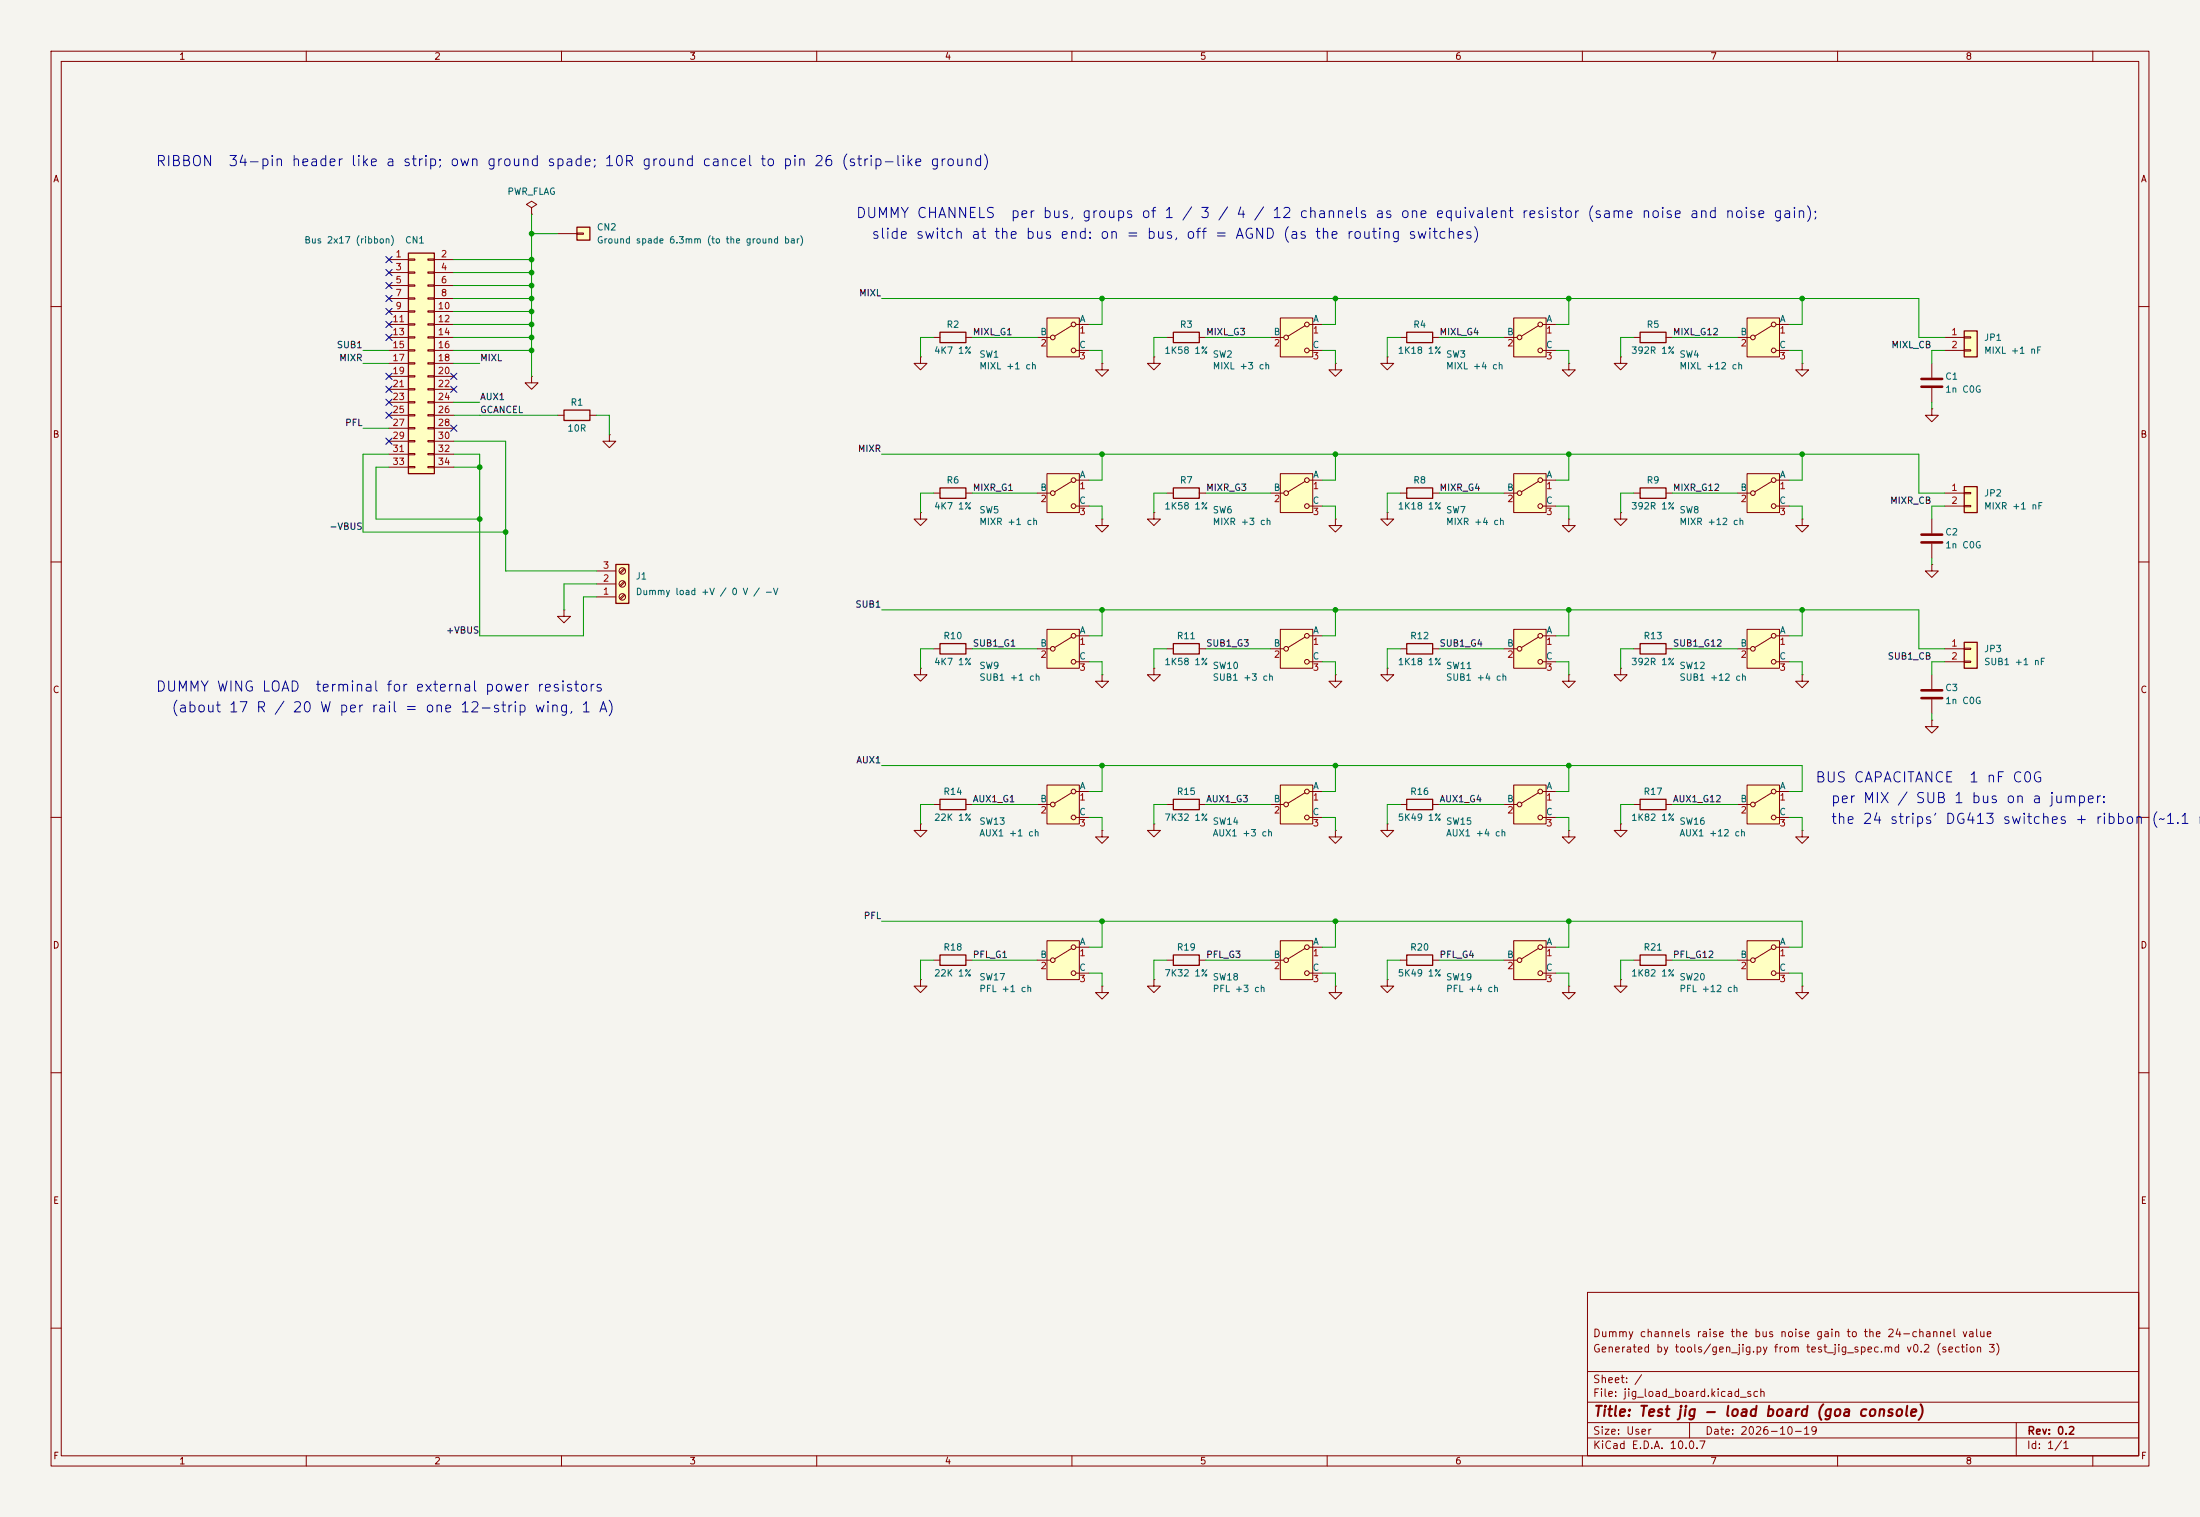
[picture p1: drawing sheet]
<svg xmlns="http://www.w3.org/2000/svg" width="431mm" height="297mm" viewBox="0 0 431 297" stroke-linecap="round" stroke-linejoin="round" font-family="sans-serif">
<path d="M0 0h431v297h-431z" fill="#f5f4ef" stroke="#f5f4ef" stroke-width=".2"/>
<g fill="none" stroke="#840000" stroke-width=".2">
<path d="M10 10h411v277h-411zM12 12h407v273h-407zM60 10v2M110 10v2M160 10v2M210 10v2M260 10v2M310 10v2M360 10v2M410 10v2M10 60h2M419 60h2"/>
<path d="M10 110h2M419 110h2M182.9 157.5h1.2M189.2 157.5h1.3M274.3 157.5h1.3M280.7 157.5h1.2M10 160h2M307.3 162.6v1.3h1.3l-1.3 1.2-1.2-1.2h1.2M307.3 162.6h.1M419 160h2M10 210h2M419 210h2"/>
<path d="M311 253h108v32h-108zM10 260h2M311 278.5h108M311 274.5h108M311 268.5h108M331 278.5v3M395 278.5v6.5M419 260h2M60 285v2M110 285v2M160 285v2M210 285v2"/>
<path d="M260 285v2M310 285v2M311 281.5h108M360 285v2M410 285v2"/>
</g>
<path d="M184.1 156.5h5.1v2h-5.1zM275.6 156.5h5.1v2h-5.1z" fill="none" stroke="#840000" stroke-width=".25"/>
<path d="M342.3 153.7h6.3v7.6h-6.3z" fill="#ffffc2"/>
<g fill="none" stroke="#840000" stroke-width=".2">
<path d="M340.4 157.5h2.5M342.3 153.7h6.3v7.6h-6.3zM347.1 155.2l-3.3 2M348 155h2.5M348 160h2.5"/>
<circle cx="343.4" cy="157.5" r=".46"/>
<circle cx="347.5" cy="155" r=".46"/>
<circle cx="347.5" cy="160" r=".46"/>
</g>
<path d="M384.8 95.3h2.5v5.1h-2.5z" fill="#ffffc2"/>
<path d="M229.9 65h5v2.1h-5zM384.8 95.3h2.5v5.1h-2.5z" fill="none" stroke="#840000" stroke-width=".25"/>
<path d="M228.6 66.1h1.3M234.9 66.1h1.3M381 96.5h3.8M381 99.1h3.8M384.8 96.4h1.3v.3h-1.3zM384.8 99h1.3v.2h-1.3zM180.3 130.8v1.3h1.3l-1.3 1.3-1.2-1.3h1.2M180.3 130.8h.1M378.5 132.1v2.8M378.5 136.9v2.8" fill="none" stroke="#840000" stroke-width=".2"/>
<path d="M376.4 135.2h4.1M376.4 136.7h4.1" fill="none" stroke="#840000" stroke-width=".51"/>
<path d="M384.8 125.8h2.5v5h-2.5z" fill="#ffffc2"/>
<path d="M384.8 125.8h2.5v5h-2.5z" fill="none" stroke="#840000" stroke-width=".25"/>
<path d="M381 127h3.8M381 129.6h3.8M384.8 126.9h1.3v.3h-1.3zM384.8 129.4h1.3v.3h-1.3z" fill="none" stroke="#840000" stroke-width=".2"/>
<path d="M205.1 62.3h6.4v7.6h-6.4z" fill="#ffffc2"/>
<g fill="none" stroke="#840000" stroke-width=".2">
<path d="M203.2 66.1h2.5M205.1 62.3h6.4v7.6h-6.4zM209.9 63.8l-3.3 2M210.8 63.5h2.6M210.8 68.6h2.6M226.1 100.4v1.2h1.2l-1.2 1.3-1.3-1.3h1.3M226.1 100.4h.1M378.5 110.5v1.3h1.2l-1.2 1.3-1.3-1.3h1.3M378.5 110.5h.1M378.5 101.6v2.8M378.5 106.4v2.8"/>
<circle cx="206.2" cy="66.1" r=".46"/>
<circle cx="210.3" cy="68.6" r=".46"/>
<circle cx="210.3" cy="63.5" r=".46"/>
</g>
<path d="M376.4 104.7h4.1M376.4 106.2h4.1" fill="none" stroke="#840000" stroke-width=".51"/>
<path d="M296.5 62.3h6.4v7.6h-6.4z" fill="#ffffc2"/>
<g fill="none" stroke="#840000" stroke-width=".2">
<path d="M180.3 69.9v1.2h1.3l-1.3 1.3-1.2-1.3h1.2M180.3 69.9h.1M182.9 66.1h1.2M189.2 66.1h1.3M274.3 66.1h1.3M280.7 66.1h1.2M294.6 66.1h2.6M296.5 62.3h6.4v7.6h-6.4zM301.4 63.8l-3.3 2M302.3 63.5h2.5M302.3 68.6h2.5M182.9 96.5h1.2"/>
<path d="M189.2 96.5h1.3M180.3 100.4v1.2h1.3l-1.3 1.3-1.2-1.3h1.2M180.3 100.4h.1"/>
<circle cx="297.7" cy="66.1" r=".46"/>
<circle cx="301.8" cy="68.6" r=".46"/>
<circle cx="301.8" cy="63.5" r=".46"/>
</g>
<path d="M184.1 65h5.1v2.1h-5.1zM275.6 65h5.1v2.1h-5.1zM184.1 95.5h5.1v2.1h-5.1z" fill="none" stroke="#840000" stroke-width=".25"/>
<path d="M205.1 92.7h6.4v7.7h-6.4z" fill="#ffffc2"/>
<g fill="none" stroke="#840000" stroke-width=".2">
<path d="M203.2 96.5h2.5M205.1 92.7h6.4v7.7h-6.4zM209.9 94.3l-3.3 2M210.8 94h2.6M210.8 99.1h2.6M215.9 193.1v1.2h1.3l-1.3 1.3-1.3-1.3h1.3M215.9 193.1h.1M226.1 191.8v1.3h1.2l-1.2 1.2-1.3-1.2h1.3M226.1 191.8h.1"/>
<circle cx="206.2" cy="96.5" r=".46"/>
<circle cx="210.3" cy="94" r=".46"/>
<circle cx="210.3" cy="99.1" r=".46"/>
</g>
<path d="M205.1 184.2h6.4v7.6h-6.4z" fill="#ffffc2"/>
<g fill="none" stroke="#840000" stroke-width=".2">
<path d="M180.3 191.8v1.3h1.3l-1.3 1.2-1.2-1.2h1.2M180.3 191.8h.1M203.2 188h2.5M205.1 184.2h6.4v7.6h-6.4zM209.9 185.7l-3.3 2M210.8 185.4h2.6M210.8 190.5h2.6M261.6 193.1v1.2h1.3l-1.3 1.3-1.3-1.3h1.3M261.6 193.1h.1"/>
<circle cx="206.2" cy="188" r=".46"/>
<circle cx="210.3" cy="185.4" r=".46"/>
<circle cx="210.3" cy="190.5" r=".46"/>
</g>
<path d="M250.8 184.2h6.4v7.6h-6.4z" fill="#ffffc2"/>
<g fill="none" stroke="#840000" stroke-width=".2">
<path d="M248.9 188h2.6M250.8 184.2h6.4v7.6h-6.4zM255.7 185.7l-3.4 2M256.5 185.4h2.6M256.5 190.5h2.6"/>
<circle cx="252" cy="188" r=".46"/>
<circle cx="256" cy="190.5" r=".46"/>
<circle cx="256" cy="185.4" r=".46"/>
</g>
<path d="M113 44.5h2.6v2.5h-2.6z" fill="#ffffc2"/>
<path d="M113 44.5h2.6v2.5h-2.6z" fill="none" stroke="#840000" stroke-width=".25"/>
<path d="M104.1 40.7l1.1-.7-1.1-.6-1 .6 1 .7v1.2M104.1 41.9h.1M109.2 45.7h3.8M113 45.6h1.3v.3h-1.3zM271.8 191.8v1.3h1.2l-1.2 1.2-1.3-1.2h1.3M271.8 191.8h.1" fill="none" stroke="#840000" stroke-width=".2"/>
<path d="M296.5 92.7h6.4v7.7h-6.4z" fill="#ffffc2"/>
<g fill="none" stroke="#840000" stroke-width=".2">
<path d="M274.3 96.5h1.3M280.7 96.5h1.2M294.6 96.5h2.6M296.5 92.7h6.4v7.7h-6.4zM301.4 94.3l-3.3 2M302.3 94h2.5M302.3 99.1h2.5M274.3 188h1.3M280.7 188h1.2"/>
<circle cx="297.7" cy="96.5" r=".46"/>
<circle cx="301.8" cy="94" r=".46"/>
<circle cx="301.8" cy="99.1" r=".46"/>
</g>
<path d="M275.6 95.5h5.1v2.1h-5.1zM275.6 187h5.1v2h-5.1z" fill="none" stroke="#840000" stroke-width=".25"/>
<path d="M80 49.6h5.1v43.1h-5.1z" fill="#ffffc2"/>
<path d="M80 49.6h5.1v43.1h-5.1z" fill="none" stroke="#840000" stroke-width=".25"/>
<g fill="none" stroke="#840000" stroke-width=".2">
<path d="M76.2 50.8h3.8M76.2 53.4h3.8M76.2 55.9h3.8M76.2 58.4h3.8M80 50.7h1.3v.3h-1.3zM80 53.2h1.3v.3h-1.3zM80 55.8h1.3v.2h-1.3zM80 58.3h1.3v.3h-1.3zM83.8 50.7h1.3v.3h-1.3zM83.8 53.2h1.3v.3h-1.3zM83.8 55.8h1.3v.2h-1.3zM83.8 58.3h1.3v.3h-1.3z"/>
<path d="M85.1 50.8h3.8M85.1 53.4h3.8M85.1 55.9h3.8M85.1 58.4h3.8M76.2 61h3.8M76.2 63.5h3.8M76.2 66.1h3.8M76.2 68.6h3.8M76.2 71.1h3.8M76.2 73.7h3.8M76.2 76.2h3.8M76.2 78.8h3.8"/>
<path d="M80 60.9h1.3v.2h-1.3zM80 63.4h1.3v.3h-1.3zM80 65.9h1.3v.3h-1.3zM80 68.5h1.3v.2h-1.3zM80 71h1.3v.3h-1.3zM80 73.6h1.3v.2h-1.3zM80 76.1h1.3v.3h-1.3zM80 78.6h1.3v.3h-1.3zM83.8 60.9h1.3v.2h-1.3zM83.8 63.4h1.3v.3h-1.3zM83.8 65.9h1.3v.3h-1.3zM83.8 68.5h1.3v.2h-1.3z"/>
<path d="M83.8 71h1.3v.3h-1.3zM83.8 73.6h1.3v.2h-1.3zM83.8 76.1h1.3v.3h-1.3zM83.8 78.6h1.3v.3h-1.3zM85.1 61h3.8M85.1 63.5h3.8M85.1 66.1h3.8M85.1 68.6h3.8M85.1 71.1h3.8M85.1 73.7h3.8M85.1 76.2h3.8M85.1 78.8h3.8"/>
<path d="M76.2 81.3h3.8M76.2 83.8h3.8M76.2 86.4h3.8M76.2 88.9h3.8M76.2 91.5h3.8M80 81.2h1.3v.2h-1.3zM80 83.7h1.3v.3h-1.3zM80 86.3h1.3v.2h-1.3zM80 88.8h1.3v.3h-1.3zM80 91.3h1.3v.3h-1.3zM83.8 81.2h1.3v.2h-1.3zM83.8 83.7h1.3v.3h-1.3z"/>
<path d="M83.8 86.3h1.3v.2h-1.3zM83.8 88.8h1.3v.3h-1.3zM83.8 91.3h1.3v.3h-1.3zM85.1 81.3h3.8M85.1 83.8h3.8M85.1 86.4h3.8M85.1 88.9h3.8M85.1 91.5h3.8"/>
</g>
<path d="M296.5 184.2h6.4v7.6h-6.4z" fill="#ffffc2"/>
<g fill="none" stroke="#840000" stroke-width=".2">
<path d="M294.6 188h2.6M296.5 184.2h6.4v7.6h-6.4zM301.4 185.7l-3.3 2M302.3 185.4h2.5M302.3 190.5h2.5M307.3 193.1v1.2h1.3l-1.3 1.3-1.2-1.3h1.2M307.3 193.1h.1M317.5 191.8v1.3h1.3l-1.3 1.2-1.3-1.2h1.3M317.5 191.8h.1M320 188h1.3M326.4 188h1.3M353.1 193.1v1.2h1.2l-1.2 1.3-1.3-1.3h1.3"/>
<path d="M353.1 193.1h.1"/>
<circle cx="297.7" cy="188" r=".46"/>
<circle cx="301.8" cy="190.5" r=".46"/>
<circle cx="301.8" cy="185.4" r=".46"/>
</g>
<path d="M321.3 187h5.1v2h-5.1z" fill="none" stroke="#840000" stroke-width=".25"/>
<path d="M342.3 184.2h6.3v7.6h-6.3z" fill="#ffffc2"/>
<g fill="none" stroke="#840000" stroke-width=".2">
<path d="M307.3 101.6v1.3h1.3l-1.3 1.3-1.2-1.3h1.2M307.3 101.6h.1M353.1 162.6v1.3h1.2l-1.2 1.2-1.3-1.2h1.3M353.1 162.6h.1M340.4 188h2.5M342.3 184.2h6.3v7.6h-6.3zM347.1 185.7l-3.3 2M348 185.4h2.5M348 190.5h2.5"/>
<circle cx="343.4" cy="188" r=".46"/>
<circle cx="347.5" cy="185.4" r=".46"/>
<circle cx="347.5" cy="190.5" r=".46"/>
</g>
<path d="M296.5 123.2h6.4v7.6h-6.4z" fill="#ffffc2"/>
<g fill="none" stroke="#840000" stroke-width=".2">
<path d="M274.3 127h1.3M280.7 127h1.2M294.6 127h2.6M296.5 123.2h6.4v7.6h-6.4zM301.4 124.7l-3.3 2.1M302.3 124.5h2.5M302.3 129.6h2.5M307.3 132.1v1.3h1.3l-1.3 1.2-1.2-1.2h1.2M307.3 132.1h.1"/>
<circle cx="297.7" cy="127" r=".46"/>
<circle cx="301.8" cy="129.6" r=".46"/>
<circle cx="301.8" cy="124.5" r=".46"/>
</g>
<path d="M275.6 126h5.1v2h-5.1z" fill="none" stroke="#840000" stroke-width=".25"/>
<path d="M296.5 153.7h6.4v7.6h-6.4z" fill="#ffffc2"/>
<g fill="none" stroke="#840000" stroke-width=".2">
<path d="M294.6 157.5h2.6M296.5 153.7h6.4v7.6h-6.4zM301.4 155.2l-3.3 2M302.3 155h2.5M302.3 160h2.5"/>
<circle cx="297.7" cy="157.5" r=".46"/>
<circle cx="301.8" cy="155" r=".46"/>
<circle cx="301.8" cy="160" r=".46"/>
</g>
<path d="M120.6 110.5h2.6v7.6h-2.6z" fill="#ffffc2"/>
<path d="M120.6 110.5h2.6v7.6h-2.6z" fill="none" stroke="#840000" stroke-width=".25"/>
<g fill="none" stroke="#840000" stroke-width=".2">
<path d="M261.6 71.1v1.3h1.3l-1.3 1.3-1.3-1.3h1.3M261.6 71.1h.1M116.8 116.9h3.8M116.8 114.3h3.8M116.8 111.8h3.8M122.3 116.4l-.9 .8M122.3 113.8l-.9 .9M122.3 111.3l-.9 .8M122.4 116.5l-.8 .9M122.4 114l-.8 .8M122.4 111.5l-.8 .8M317.5 161.3v1.3h1.3l-1.3 1.3-1.3-1.3h1.3"/>
<path d="M317.5 161.3h.1"/>
<circle cx="121.9" cy="114.3" r=".63"/>
<circle cx="121.9" cy="116.9" r=".63"/>
<circle cx="121.9" cy="111.8" r=".63"/>
</g>
<path d="M205.1 123.2h6.4v7.6h-6.4z" fill="#ffffc2"/>
<g fill="none" stroke="#840000" stroke-width=".2">
<path d="M215.9 71.1v1.3h1.3l-1.3 1.3-1.3-1.3h1.3M215.9 71.1h.1M226.1 69.9v1.2h1.2l-1.2 1.3-1.3-1.3h1.3M226.1 69.9h.1M353.1 101.6v1.3h1.2l-1.2 1.3-1.3-1.3h1.3M353.1 101.6h.1M203.2 127h2.5M205.1 123.2h6.4v7.6h-6.4zM209.9 124.7l-3.3 2.1M210.8 124.5h2.6M210.8 129.6h2.6M320 157.5h1.3"/>
<path d="M326.4 157.5h1.3"/>
<circle cx="206.2" cy="127" r=".46"/>
<circle cx="210.3" cy="124.5" r=".46"/>
<circle cx="210.3" cy="129.6" r=".46"/>
</g>
<path d="M321.3 156.5h5.1v2h-5.1z" fill="none" stroke="#840000" stroke-width=".25"/>
<path d="M342.3 123.2h6.3v7.6h-6.3z" fill="#ffffc2"/>
<g fill="none" stroke="#840000" stroke-width=".2">
<path d="M317.5 100.4v1.2h1.3l-1.3 1.3-1.3-1.3h1.3M317.5 100.4h.1M317.5 130.8v1.3h1.3l-1.3 1.3-1.3-1.3h1.3M317.5 130.8h.1M320 127h1.3M326.4 127h1.3M340.4 127h2.5M342.3 123.2h6.3v7.6h-6.3zM347.1 124.7l-3.3 2.1M348 124.5h2.5M348 129.6h2.5M353.1 132.1v1.3h1.2l-1.2 1.2-1.3-1.2h1.3"/>
<path d="M353.1 132.1h.1"/>
<circle cx="343.4" cy="127" r=".46"/>
<circle cx="347.5" cy="124.5" r=".46"/>
<circle cx="347.5" cy="129.6" r=".46"/>
</g>
<path d="M321.3 126h5.1v2h-5.1z" fill="none" stroke="#840000" stroke-width=".25"/>
<path d="M384.8 64.8h2.5v5.1h-2.5z" fill="#ffffc2"/>
<path d="M384.8 64.8h2.5v5.1h-2.5z" fill="none" stroke="#840000" stroke-width=".25"/>
<path d="M381 66.1h3.8M381 68.6h3.8M384.8 65.9h1.3v.3h-1.3zM384.8 68.5h1.3v.2h-1.3zM378.5 80v1.3h1.2l-1.2 1.3-1.3-1.3h1.3M378.5 80h.1" fill="none" stroke="#840000" stroke-width=".2"/>
<path d="M250.8 62.3h6.4v7.6h-6.4z" fill="#ffffc2"/>
<g fill="none" stroke="#840000" stroke-width=".2">
<path d="M248.9 66.1h2.6M250.8 62.3h6.4v7.6h-6.4zM255.7 63.8l-3.4 2M256.5 63.5h2.6M256.5 68.6h2.6M271.8 69.9v1.2h1.2l-1.2 1.3-1.3-1.3h1.3M271.8 69.9h.1M215.9 101.6v1.3h1.3l-1.3 1.3-1.3-1.3h1.3M215.9 101.6h.1M228.6 127h1.3M234.9 127h1.3M261.6 132.1v1.3h1.3l-1.3 1.2-1.3-1.2h1.3"/>
<path d="M261.6 132.1h.1M271.8 130.8v1.3h1.2l-1.2 1.3-1.3-1.3h1.3M271.8 130.8h.1"/>
<circle cx="252" cy="66.1" r=".46"/>
<circle cx="256" cy="63.5" r=".46"/>
<circle cx="256" cy="68.6" r=".46"/>
</g>
<path d="M229.9 126h5v2h-5z" fill="none" stroke="#840000" stroke-width=".25"/>
<path d="M250.8 123.2h6.4v7.6h-6.4z" fill="#ffffc2"/>
<g fill="none" stroke="#840000" stroke-width=".2">
<path d="M228.6 96.5h1.3M234.9 96.5h1.3M248.9 127h2.6M250.8 123.2h6.4v7.6h-6.4zM255.7 124.7l-3.4 2.1M256.5 124.5h2.6M256.5 129.6h2.6M228.6 157.5h1.3M234.9 157.5h1.3M378.5 141v1.3h1.2l-1.2 1.2-1.3-1.2h1.3M378.5 141h.1M226.1 161.3v1.3h1.2l-1.2 1.3-1.3-1.3h1.3"/>
<path d="M226.1 161.3h.1"/>
<circle cx="252" cy="127" r=".46"/>
<circle cx="256" cy="129.6" r=".46"/>
<circle cx="256" cy="124.5" r=".46"/>
</g>
<path d="M229.9 95.5h5v2.1h-5zM229.9 156.5h5v2h-5z" fill="none" stroke="#840000" stroke-width=".25"/>
<path d="M250.8 153.7h6.4v7.6h-6.4z" fill="#ffffc2"/>
<g fill="none" stroke="#840000" stroke-width=".2">
<path d="M261.6 101.6v1.3h1.3l-1.3 1.3-1.3-1.3h1.3M261.6 101.6h.1M248.9 157.5h2.6M250.8 153.7h6.4v7.6h-6.4zM255.7 155.2l-3.4 2M256.5 155h2.6M256.5 160h2.6M228.6 188h1.3M234.9 188h1.3"/>
<circle cx="252" cy="157.5" r=".46"/>
<circle cx="256" cy="155" r=".46"/>
<circle cx="256" cy="160" r=".46"/>
</g>
<path d="M229.9 187h5v2h-5z" fill="none" stroke="#840000" stroke-width=".25"/>
<path d="M250.8 92.7h6.4v7.7h-6.4z" fill="#ffffc2"/>
<g fill="none" stroke="#840000" stroke-width=".2">
<path d="M248.9 96.5h2.6M250.8 92.7h6.4v7.7h-6.4zM255.7 94.3l-3.4 2M256.5 94h2.6M256.5 99.1h2.6M271.8 100.4v1.2h1.2l-1.2 1.3-1.3-1.3h1.3M271.8 100.4h.1M215.9 162.6v1.3h1.3l-1.3 1.2-1.3-1.2h1.3M215.9 162.6h.1M261.6 162.6v1.3h1.3l-1.3 1.2-1.3-1.2h1.3M261.6 162.6h.1M271.8 161.3v1.3h1.2l-1.2 1.3-1.3-1.3h1.3"/>
<path d="M271.8 161.3h.1"/>
<circle cx="252" cy="96.5" r=".46"/>
<circle cx="256" cy="99.1" r=".46"/>
<circle cx="256" cy="94" r=".46"/>
</g>
<path d="M205.1 153.7h6.4v7.6h-6.4z" fill="#ffffc2"/>
<g fill="none" stroke="#840000" stroke-width=".2">
<path d="M320 66.1h1.3M326.4 66.1h1.3M353.1 71.1v1.3h1.2l-1.2 1.3-1.3-1.3h1.3M353.1 71.1h.1M378.5 71.1v2.8M378.5 76v2.8M320 96.5h1.3M326.4 96.5h1.3M203.2 157.5h2.5M205.1 153.7h6.4v7.6h-6.4zM209.9 155.2l-3.3 2M210.8 155h2.6"/>
<path d="M210.8 160h2.6M182.9 188h1.2M189.2 188h1.3"/>
<circle cx="206.2" cy="157.5" r=".46"/>
<circle cx="210.3" cy="155" r=".46"/>
<circle cx="210.3" cy="160" r=".46"/>
</g>
<path d="M321.3 65h5.1v2.1h-5.1zM321.3 95.5h5.1v2.1h-5.1zM184.1 187h5.1v2h-5.1z" fill="none" stroke="#840000" stroke-width=".25"/>
<path d="M376.4 74.2h4.1M376.4 75.7h4.1" fill="none" stroke="#840000" stroke-width=".51"/>
<path d="M342.3 92.7h6.3v7.7h-6.3z" fill="#ffffc2"/>
<g fill="none" stroke="#840000" stroke-width=".2">
<path d="M104.1 73.7v1.3h1.3l-1.3 1.2-1.2-1.2h1.2M104.1 73.7h.1M340.4 96.5h2.5M342.3 92.7h6.3v7.7h-6.3zM347.1 94.3l-3.3 2M348 94h2.5M348 99.1h2.5"/>
<circle cx="343.4" cy="96.5" r=".46"/>
<circle cx="347.5" cy="94" r=".46"/>
<circle cx="347.5" cy="99.1" r=".46"/>
</g>
<path d="M342.3 62.3h6.3v7.6h-6.3z" fill="#ffffc2"/>
<g fill="none" stroke="#840000" stroke-width=".2">
<path d="M307.3 71.1v1.3h1.3l-1.3 1.3-1.2-1.3h1.2M307.3 71.1h.1M317.5 69.9v1.2h1.3l-1.3 1.3-1.3-1.3h1.3M317.5 69.9h.1M340.4 66.1h2.5M342.3 62.3h6.3v7.6h-6.3zM347.1 63.8l-3.3 2M348 63.5h2.5M348 68.6h2.5M109.2 81.3h1.3M115.6 81.3h1.2M119.4 85.1v1.3h1.2l-1.2 1.3-1.3-1.3h1.3"/>
<path d="M119.4 85.1h.1M110.5 119.4v1.3h1.3l-1.3 1.2-1.3-1.2h1.3M110.5 119.4h.1M182.9 127h1.2M189.2 127h1.3M215.9 132.1v1.3h1.3l-1.3 1.2-1.3-1.2h1.3M215.9 132.1h.1M226.1 130.8v1.3h1.2l-1.2 1.3-1.3-1.3h1.3M226.1 130.8h.1M180.3 161.3v1.3h1.3l-1.3 1.3-1.2-1.3h1.2M180.3 161.3h.1"/>
<circle cx="343.4" cy="66.1" r=".46"/>
<circle cx="347.5" cy="63.5" r=".46"/>
<circle cx="347.5" cy="68.6" r=".46"/>
</g>
<path d="M110.5 80.3h5.1v2h-5.1zM184.1 126h5.1v2h-5.1z" fill="none" stroke="#840000" stroke-width=".25"/>
<g fill="none" stroke="#009600" stroke-width=".2">
<path d="M88.9 58.4h15.2M88.9 55.9h15.2M88.9 53.4h15.2M88.9 50.8h15.2M104.1 45.7h5.1M104.1 41.9v31.8M172.7 58.4h203.2v7.7h5.1M215.9 58.4v5.1h-2.5M261.6 58.4v5.1h-2.5M307.3 58.4v5.1h-2.5M353.1 58.4v5.1h-2.6M71.1 68.6h5.1"/>
<path d="M71.1 71.1h5.1M88.9 66.1h15.2M88.9 63.5h15.2M88.9 68.6h15.2M88.9 78.8h5.1M88.9 71.1h5.1M88.9 61h15.2M182.9 66.1h-2.6v3.8M190.5 66.1h12.7M213.4 68.6h2.5v2.5M228.6 66.1h-2.5v3.8M236.2 66.1h12.7"/>
<path d="M259.1 68.6h2.5v2.5M274.3 66.1h-2.5v3.8M281.9 66.1h12.7M304.8 68.6h2.5v2.5M320 66.1h-2.5v3.8M327.7 66.1h12.7M350.5 68.6h2.6v2.5M378.5 78.8v1.2M381 68.6h-2.5v2.5M71.1 83.8h5.1M76.2 88.9h-5.1v15.3h28M76.2 91.5h-2.5v10.1h20.3"/>
<path d="M88.9 88.9h5.1v35.6h20.3v-7.6h2.5M88.9 81.3h20.3M88.9 86.4h10.2v25.4h17.7M88.9 91.5h5.1M116.8 81.3h2.6v3.8M172.7 88.9h203.2v7.6h5.1M182.9 96.5h-2.6v3.9M190.5 96.5h12.7M213.4 99.1h2.5v2.5M215.9 88.9v5.1h-2.5M228.6 96.5h-2.5v3.9M236.2 96.5h12.7"/>
<path d="M259.1 99.1h2.5v2.5M261.6 88.9v5.1h-2.5M274.3 96.5h-2.5v3.9M281.9 96.5h12.7M304.8 99.1h2.5v2.5M307.3 88.9v5.1h-2.5M320 96.5h-2.5v3.9M327.7 96.5h12.7M350.5 99.1h2.6v2.5M353.1 88.9v5.1h-2.6M381 99.1h-2.5v2.5M116.8 114.3h-6.3v5.1"/>
<path d="M172.7 119.4h203.2v7.6h5.1M215.9 119.4v5.1h-2.5M261.6 119.4v5.1h-2.5M307.3 119.4v5.1h-2.5M353.1 119.4v5.1h-2.6M378.5 109.2v1.3M182.9 127h-2.6v3.8M190.5 127h12.7M213.4 129.6h2.5v2.5M228.6 127h-2.5v3.8M236.2 127h12.7M259.1 129.6h2.5v2.5"/>
<path d="M274.3 127h-2.5v3.8M281.9 127h12.7M304.8 129.6h2.5v2.5M320 127h-2.5v3.8M327.7 127h12.7M350.5 129.6h2.6v2.5M378.5 139.7v1.3M381 129.6h-2.5v2.5M172.7 149.9h180.4v5.1h-2.6M182.9 157.5h-2.6v3.8M190.5 157.5h12.7M215.9 149.9v5.1h-2.5"/>
<path d="M228.6 157.5h-2.5v3.8M236.2 157.5h12.7M261.6 149.9v5.1h-2.5M274.3 157.5h-2.5v3.8M281.9 157.5h12.7M307.3 149.9v5.1h-2.5M320 157.5h-2.5v3.8M327.7 157.5h12.7M213.4 160h2.5v2.6M259.1 160h2.5v2.6M304.8 160h2.5v2.6M350.5 160h2.6v2.6"/>
<path d="M172.7 180.4h180.4v5h-2.6M182.9 188h-2.6v3.8M190.5 188h12.7M213.4 190.5h2.5v2.6M215.9 180.4v5h-2.5M228.6 188h-2.5v3.8M236.2 188h12.7M259.1 190.5h2.5v2.6M261.6 180.4v5h-2.5M274.3 188h-2.5v3.8M281.9 188h12.7M304.8 190.5h2.5v2.6"/>
<path d="M307.3 180.4v5h-2.5M320 188h-2.5v3.8M327.7 188h12.7M350.5 190.5h2.6v2.6"/>
</g>
<g fill="none" stroke="#000084" stroke-width=".2">
<path d="M75.6 50.2l1.2 1.2M75.6 52.8l1.2 1.2M75.6 55.3l1.2 1.2M75.6 57.8l1.2 1.3M76.8 50.2l-1.2 1.2M76.8 52.8l-1.2 1.2M76.8 55.3l-1.2 1.2M76.8 57.8l-1.2 1.3M75.6 60.4l1.2 1.2M75.6 73.1l1.2 1.2M75.6 62.9l1.2 1.2M75.6 65.5l1.2 1.2"/>
<path d="M75.6 75.6l1.2 1.2M75.6 78.2l1.2 1.2M76.8 60.4l-1.2 1.2M76.8 73.1l-1.2 1.2M76.8 62.9l-1.2 1.2M76.8 65.5l-1.2 1.2M76.8 75.6l-1.2 1.2M76.8 78.2l-1.2 1.2M88.3 75.6l1.2 1.2M88.3 73.1l1.2 1.2M89.5 73.1l-1.2 1.2M89.5 75.6l-1.2 1.2"/>
<path d="M75.6 85.8l1.2 1.2M75.6 80.7l1.2 1.2M76.8 85.8l-1.2 1.2M76.8 80.7l-1.2 1.2M88.3 83.2l1.2 1.3M89.5 83.2l-1.2 1.3"/>
</g>
<g fill="#009600" stroke="#009600" stroke-width=".2">
<circle cx="215.9" cy="58.4" r=".46"/>
<circle cx="215.9" cy="88.9" r=".46"/>
<circle cx="104.1" cy="61" r=".46"/>
<circle cx="104.1" cy="63.5" r=".46"/>
<circle cx="104.1" cy="66.1" r=".46"/>
<circle cx="104.1" cy="68.6" r=".46"/>
<circle cx="104.1" cy="45.7" r=".46"/>
<circle cx="104.1" cy="50.8" r=".46"/>
<circle cx="104.1" cy="53.4" r=".46"/>
<circle cx="104.1" cy="55.9" r=".46"/>
<circle cx="104.1" cy="58.4" r=".46"/>
<circle cx="94" cy="91.5" r=".46"/>
<circle cx="94" cy="101.6" r=".46"/>
<circle cx="99.1" cy="104.2" r=".46"/>
<circle cx="215.9" cy="180.4" r=".46"/>
<circle cx="215.9" cy="149.9" r=".46"/>
<circle cx="261.6" cy="180.4" r=".46"/>
<circle cx="261.6" cy="58.4" r=".46"/>
<circle cx="215.9" cy="119.4" r=".46"/>
<circle cx="261.6" cy="88.9" r=".46"/>
<circle cx="261.6" cy="119.4" r=".46"/>
<circle cx="261.6" cy="149.9" r=".46"/>
<circle cx="307.3" cy="58.4" r=".46"/>
<circle cx="353.1" cy="58.4" r=".46"/>
<circle cx="307.3" cy="88.9" r=".46"/>
<circle cx="307.3" cy="119.4" r=".46"/>
<circle cx="307.3" cy="149.9" r=".46"/>
<circle cx="353.1" cy="88.9" r=".46"/>
<circle cx="353.1" cy="119.4" r=".46"/>
<circle cx="307.3" cy="180.4" r=".46"/>
</g>
<g font-size="2" fill="#0000c2">
<text x="30.4" y="33">RIBBON</text>
<text x="44.6" y="33">34-pin header like a strip; own ground spade; 10R ground cancel to pin 26 (strip-like ground)</text>
<text x="167.5" y="43.2">DUMMY CHANNELS</text>
<text x="170.6" y="47.3">slide switch at the bus end: on = bus, off = AGND (as the routing switches)</text>
<text x="197.8" y="43.2">per bus, groups of 1 / 3 / 4 / 12 channels as one equivalent resistor (same noise and noise gain);</text>
<text x="30.4" y="135.9">DUMMY WING LOAD</text>
<text x="61.6" y="135.9">terminal for external power resistors</text>
<text x="33.4" y="140">(about 17 R / 20 W per rail = one 12-strip wing, 1 A)</text>
<text x="355.5" y="153.7">BUS CAPACITANCE</text>
<text x="385.6" y="153.7">1 nF C0G</text>
<text x="358.5" y="157.8">per MIX / SUB 1 bus on a jumper:</text>
<text x="358.5" y="161.8">the 24 strips' DG413 switches + ribbon</text>
<text x="421.3" y="161.8">(~1.1 n</text>
</g>
<text font-size="2" fill="#840000" x="312" y="277.8">Title: Test jig - load board (goa console)</text>
<g font-size="1.5" fill="#840000">
<text x="312" y="262.2">Dummy channels raise the bus noise gain to the 24-channel value</text>
<text x="312" y="265.2">Generated by tools/gen_jig.py from test_jig_spec.md v0.2 (section 3)</text>
<text x="312" y="273.9">File: jig_load_board.kicad_sch</text>
<text x="312" y="271.2">Sheet: /</text>
<text x="312" y="281.3">Size: User</text>
<text x="334" y="281.3">Date: 2026-10-19</text>
<text x="397" y="281.3">Rev: 0.2</text>
<text x="312" y="284.1">KiCad E.D.A. 10.0.7</text>
<text x="397" y="284.1">Id: 1/1</text>
</g>
<g font-size="1.3" fill="#840000">
<text x="35" y="12">1</text>
<text x="85" y="12">2</text>
<text x="135" y="12">3</text>
<text x="185" y="12">4</text>
<text x="235" y="12">5</text>
<text x="285" y="12">6</text>
<text x="335" y="12">7</text>
<text x="385" y="12">8</text>
<text x="10.3" y="36">A</text>
<text x="419.3" y="36">A</text>
<text x="10.2" y="86">B</text>
<text x="419.2" y="86">B</text>
<text x="10.2" y="136">C</text>
<text x="419.2" y="136">C</text>
<text x="10.2" y="186">D</text>
<text x="419.2" y="186">D</text>
<text x="10.3" y="236">E</text>
<text x="419.3" y="236">E</text>
<text x="10.3" y="286">F</text>
<text x="35" y="287">1</text>
<text x="85" y="287">2</text>
<text x="135" y="287">3</text>
<text x="185" y="287">4</text>
<text x="235" y="287">5</text>
<text x="285" y="287">6</text>
<text x="335" y="287">7</text>
<text x="385" y="287">8</text>
<text x="419.3" y="286">F</text>
</g>
<g font-size="1.3" fill="#006464">
<text x="99.3" y="38.4">PWR_FLAG</text>
<text x="59.5" y="48">Bus 2x17 (ribbon)</text>
<text x="79.2" y="48">CN1</text>
<text x="116.8" y="45.4">CN2</text>
<text x="116.8" y="48">Ground spade 6.3mm (to the ground bar)</text>
<text x="185.3" y="64.5">R2</text>
<text x="203.7" y="65.9">B</text>
<text x="211.4" y="63.4">A</text>
<text x="231" y="64.5">R3</text>
<text x="249.4" y="65.9">B</text>
<text x="257.1" y="63.4">A</text>
<text x="276.8" y="64.5">R4</text>
<text x="295.1" y="65.9">B</text>
<text x="302.9" y="63.4">A</text>
<text x="322.5" y="64.5">R5</text>
<text x="340.9" y="65.9">B</text>
<text x="348.6" y="63.4">A</text>
<text x="182.9" y="69.6">4K7 1%</text>
<text x="191.8" y="70.3">SW1</text>
<text x="211.3" y="68.5">C</text>
<text x="228" y="69.6">1K58 1%</text>
<text x="237.5" y="70.3">SW2</text>
<text x="257" y="68.5">C</text>
<text x="273.7" y="69.6">1K18 1%</text>
<text x="283.2" y="70.3">SW3</text>
<text x="302.8" y="68.5">C</text>
<text x="319.5" y="69.6">392R 1%</text>
<text x="328.9" y="70.3">SW4</text>
<text x="348.5" y="68.5">C</text>
<text x="388.6" y="67">JP1</text>
<text x="388.6" y="69.6">MIXL +1 nF</text>
<text x="191.8" y="72.6">MIXL +1 ch</text>
<text x="237.5" y="72.6">MIXL +3 ch</text>
<text x="283.2" y="72.6">MIXL +4 ch</text>
<text x="328.9" y="72.6">MIXL +12 ch</text>
<text x="381" y="74.6">C1</text>
<text x="381" y="77.2">1n C0G</text>
<text x="111.7" y="79.7">R1</text>
<text x="111.1" y="84.8">10R</text>
<text x="185.3" y="95">R6</text>
<text x="211.4" y="93.9">A</text>
<text x="231" y="95">R7</text>
<text x="257.1" y="93.9">A</text>
<text x="276.8" y="95">R8</text>
<text x="302.9" y="93.9">A</text>
<text x="322.5" y="95">R9</text>
<text x="348.6" y="93.9">A</text>
<text x="182.9" y="100">4K7 1%</text>
<text x="191.8" y="100.8">SW5</text>
<text x="203.7" y="96.4">B</text>
<text x="211.3" y="98.9">C</text>
<text x="228" y="100">1K58 1%</text>
<text x="237.5" y="100.8">SW6</text>
<text x="249.4" y="96.4">B</text>
<text x="257" y="98.9">C</text>
<text x="273.7" y="100">1K18 1%</text>
<text x="283.2" y="100.8">SW7</text>
<text x="295.1" y="96.4">B</text>
<text x="302.8" y="98.9">C</text>
<text x="319.5" y="100">392R 1%</text>
<text x="328.9" y="100.8">SW8</text>
<text x="340.9" y="96.4">B</text>
<text x="348.5" y="98.9">C</text>
<text x="388.6" y="97.5">JP2</text>
<text x="388.6" y="100">MIXR +1 nF</text>
<text x="191.8" y="103.1">MIXR +1 ch</text>
<text x="237.5" y="103.1">MIXR +3 ch</text>
<text x="283.2" y="103.1">MIXR +4 ch</text>
<text x="328.9" y="103.1">MIXR +12 ch</text>
<text x="381" y="105.1">C2</text>
<text x="381" y="107.7">1n C0G</text>
<text x="124.4" y="113.8">J1</text>
<text x="124.4" y="116.8">Dummy load +V / 0 V / -V</text>
<text x="184.7" y="125.4">R10</text>
<text x="211.4" y="124.3">A</text>
<text x="230.4" y="125.4">R11</text>
<text x="257.1" y="124.3">A</text>
<text x="276.2" y="125.4">R12</text>
<text x="302.9" y="124.3">A</text>
<text x="321.9" y="125.4">R13</text>
<text x="348.6" y="124.3">A</text>
<text x="182.9" y="130.5">4K7 1%</text>
<text x="191.8" y="131.3">SW9</text>
<text x="203.7" y="126.9">B</text>
<text x="211.3" y="129.4">C</text>
<text x="228" y="130.5">1K58 1%</text>
<text x="237.5" y="131.3">SW10</text>
<text x="249.4" y="126.9">B</text>
<text x="257" y="129.4">C</text>
<text x="273.7" y="130.5">1K18 1%</text>
<text x="283.2" y="131.3">SW11</text>
<text x="295.1" y="126.9">B</text>
<text x="302.8" y="129.4">C</text>
<text x="319.5" y="130.5">392R 1%</text>
<text x="328.9" y="131.3">SW12</text>
<text x="340.9" y="126.9">B</text>
<text x="348.5" y="129.4">C</text>
<text x="388.6" y="128">JP3</text>
<text x="388.6" y="130.5">SUB1 +1 nF</text>
<text x="191.8" y="133.6">SUB1 +1 ch</text>
<text x="237.5" y="133.6">SUB1 +3 ch</text>
<text x="283.2" y="133.6">SUB1 +4 ch</text>
<text x="328.9" y="133.6">SUB1 +12 ch</text>
<text x="381" y="135.6">C3</text>
<text x="381" y="138.1">1n C0G</text>
<text x="184.7" y="155.9">R14</text>
<text x="211.4" y="154.8">A</text>
<text x="230.4" y="155.9">R15</text>
<text x="257.1" y="154.8">A</text>
<text x="276.2" y="155.9">R16</text>
<text x="302.9" y="154.8">A</text>
<text x="321.9" y="155.9">R17</text>
<text x="348.6" y="154.8">A</text>
<text x="182.9" y="161">22K 1%</text>
<text x="191.8" y="161.8">SW13</text>
<text x="203.7" y="157.4">B</text>
<text x="211.3" y="159.9">C</text>
<text x="228" y="161">7K32 1%</text>
<text x="237.5" y="161.8">SW14</text>
<text x="249.4" y="157.4">B</text>
<text x="257" y="159.9">C</text>
<text x="273.7" y="161">5K49 1%</text>
<text x="283.2" y="161.8">SW15</text>
<text x="295.1" y="157.4">B</text>
<text x="302.8" y="159.9">C</text>
<text x="319.5" y="161">1K82 1%</text>
<text x="328.9" y="161.8">SW16</text>
<text x="340.9" y="157.4">B</text>
<text x="348.5" y="159.9">C</text>
<text x="191.8" y="164.1">AUX1 +1 ch</text>
<text x="237.5" y="164.1">AUX1 +3 ch</text>
<text x="283.2" y="164.1">AUX1 +4 ch</text>
<text x="328.9" y="164.1">AUX1 +12 ch</text>
<text x="211.4" y="185.3">A</text>
<text x="257.1" y="185.3">A</text>
<text x="302.9" y="185.3">A</text>
<text x="348.6" y="185.3">A</text>
<text x="182.9" y="191.5">22K 1%</text>
<text x="184.7" y="186.4">R18</text>
<text x="203.7" y="187.8">B</text>
<text x="211.3" y="190.4">C</text>
<text x="228" y="191.5">7K32 1%</text>
<text x="230.4" y="186.4">R19</text>
<text x="249.4" y="187.8">B</text>
<text x="257" y="190.4">C</text>
<text x="273.7" y="191.5">5K49 1%</text>
<text x="276.2" y="186.4">R20</text>
<text x="295.1" y="187.8">B</text>
<text x="302.8" y="190.4">C</text>
<text x="319.5" y="191.5">1K82 1%</text>
<text x="321.9" y="186.4">R21</text>
<text x="340.9" y="187.8">B</text>
<text x="348.5" y="190.4">C</text>
<text x="191.8" y="192.2">SW17</text>
<text x="191.8" y="194.5">PFL +1 ch</text>
<text x="237.5" y="192.2">SW18</text>
<text x="237.5" y="194.5">PFL +3 ch</text>
<text x="283.2" y="192.2">SW19</text>
<text x="283.2" y="194.5">PFL +4 ch</text>
<text x="328.9" y="192.2">SW20</text>
<text x="328.9" y="194.5">PFL +12 ch</text>
</g>
<g font-size="1.3" fill="#a90000">
<text x="77.4" y="50.7">1</text>
<text x="77.4" y="53.2">3</text>
<text x="86.3" y="50.7">2</text>
<text x="86.3" y="53.2">4</text>
<text x="77.4" y="55.8">5</text>
<text x="77.4" y="58.3">7</text>
<text x="86.3" y="55.8">6</text>
<text x="86.3" y="58.3">8</text>
<text x="76.8" y="63.4">11</text>
<text x="76.8" y="65.9">13</text>
<text x="77.4" y="60.8">9</text>
<text x="85.7" y="60.8">10</text>
<text x="85.7" y="63.4">12</text>
<text x="85.7" y="65.9">14</text>
<text x="211.4" y="65.6">1</text>
<text x="257.1" y="65.6">1</text>
<text x="302.8" y="65.6">1</text>
<text x="348.5" y="65.6">1</text>
<text x="382.2" y="65.9">1</text>
<text x="76.8" y="68.5">15</text>
<text x="76.8" y="71">17</text>
<text x="85.7" y="68.5">16</text>
<text x="85.7" y="71">18</text>
<text x="203.7" y="68.1">2</text>
<text x="211.4" y="70.7">3</text>
<text x="249.5" y="68.1">2</text>
<text x="257.1" y="70.7">3</text>
<text x="295.2" y="68.1">2</text>
<text x="302.8" y="70.7">3</text>
<text x="340.9" y="68.1">2</text>
<text x="348.5" y="70.7">3</text>
<text x="382.2" y="68.5">2</text>
<text x="76.8" y="73.5">19</text>
<text x="76.8" y="76.1">21</text>
<text x="85.7" y="73.5">20</text>
<text x="85.7" y="76.1">22</text>
<text x="76.8" y="78.6">23</text>
<text x="76.8" y="81.2">25</text>
<text x="76.8" y="83.7">27</text>
<text x="85.7" y="78.6">24</text>
<text x="85.7" y="81.2">26</text>
<text x="85.7" y="83.7">28</text>
<text x="76.8" y="86.2">29</text>
<text x="76.8" y="88.8">31</text>
<text x="85.7" y="86.2">30</text>
<text x="85.7" y="88.8">32</text>
<text x="76.8" y="91.3">33</text>
<text x="85.7" y="91.3">34</text>
<text x="203.7" y="98.6">2</text>
<text x="211.4" y="96.1">1</text>
<text x="211.4" y="101.1">3</text>
<text x="249.5" y="98.6">2</text>
<text x="257.1" y="96.1">1</text>
<text x="257.1" y="101.1">3</text>
<text x="295.2" y="98.6">2</text>
<text x="302.8" y="96.1">1</text>
<text x="302.8" y="101.1">3</text>
<text x="340.9" y="98.6">2</text>
<text x="348.5" y="96.1">1</text>
<text x="348.5" y="101.1">3</text>
<text x="382.2" y="96.4">1</text>
<text x="382.2" y="98.9">2</text>
<text x="118" y="111.6">3</text>
<text x="118" y="116.7">1</text>
<text x="118" y="114.2">2</text>
<text x="203.7" y="129.1">2</text>
<text x="211.4" y="126.5">1</text>
<text x="211.4" y="131.6">3</text>
<text x="249.5" y="129.1">2</text>
<text x="257.1" y="126.5">1</text>
<text x="257.1" y="131.6">3</text>
<text x="295.2" y="129.1">2</text>
<text x="302.8" y="126.5">1</text>
<text x="302.8" y="131.6">3</text>
<text x="340.9" y="129.1">2</text>
<text x="348.5" y="126.5">1</text>
<text x="348.5" y="131.6">3</text>
<text x="382.2" y="126.9">1</text>
<text x="382.2" y="129.4">2</text>
<text x="203.7" y="159.6">2</text>
<text x="211.4" y="157">1</text>
<text x="249.5" y="159.6">2</text>
<text x="257.1" y="157">1</text>
<text x="295.2" y="159.6">2</text>
<text x="302.8" y="157">1</text>
<text x="340.9" y="159.6">2</text>
<text x="348.5" y="157">1</text>
<text x="211.4" y="162.1">3</text>
<text x="257.1" y="162.1">3</text>
<text x="302.8" y="162.1">3</text>
<text x="348.5" y="162.1">3</text>
<text x="203.7" y="190">2</text>
<text x="211.4" y="187.5">1</text>
<text x="249.5" y="190">2</text>
<text x="257.1" y="187.5">1</text>
<text x="295.2" y="190">2</text>
<text x="302.8" y="187.5">1</text>
<text x="340.9" y="190">2</text>
<text x="348.5" y="187.5">1</text>
<text x="211.4" y="192.6">3</text>
<text x="257.1" y="192.6">3</text>
<text x="302.8" y="192.6">3</text>
<text x="348.5" y="192.6">3</text>
</g>
<g font-size="1.3" fill="#0f0f0f">
<text x="168.2" y="58.3">MIXL</text>
<text x="190.5" y="65.9">MIXL_G1</text>
<text x="236.2" y="65.9">MIXL_G3</text>
<text x="281.9" y="65.9">MIXL_G4</text>
<text x="327.6" y="65.9">MIXL_G12</text>
<text x="65.9" y="68.5">SUB1</text>
<text x="66.4" y="71">MIXR</text>
<text x="94" y="71">MIXL</text>
<text x="370.4" y="68.5">MIXL_CB</text>
<text x="67.5" y="83.7">PFL</text>
<text x="94" y="78.6">AUX1</text>
<text x="94" y="81.2">GCANCEL</text>
<text x="168" y="88.8">MIXR</text>
<text x="190.5" y="96.4">MIXR_G1</text>
<text x="236.2" y="96.4">MIXR_G3</text>
<text x="281.9" y="96.4">MIXR_G4</text>
<text x="327.6" y="96.4">MIXR_G12</text>
<text x="370.2" y="99">MIXR_CB</text>
<text x="64.4" y="104">-VBUS</text>
<text x="167.5" y="119.3">SUB1</text>
<text x="87.3" y="124.4">+VBUS</text>
<text x="190.5" y="126.9">SUB1_G1</text>
<text x="236.2" y="126.9">SUB1_G3</text>
<text x="281.9" y="126.9">SUB1_G4</text>
<text x="327.6" y="126.9">SUB1_G12</text>
<text x="369.7" y="129.4">SUB1_CB</text>
<text x="167.7" y="149.8">AUX1</text>
<text x="190.5" y="157.4">AUX1_G1</text>
<text x="236.2" y="157.4">AUX1_G3</text>
<text x="281.9" y="157.4">AUX1_G4</text>
<text x="327.6" y="157.4">AUX1_G12</text>
<text x="169.1" y="180.2">PFL</text>
<text x="190.5" y="187.9">PFL_G1</text>
<text x="236.2" y="187.9">PFL_G3</text>
<text x="281.9" y="187.9">PFL_G4</text>
<text x="327.6" y="187.9">PFL_G12</text>
</g>
</svg>
